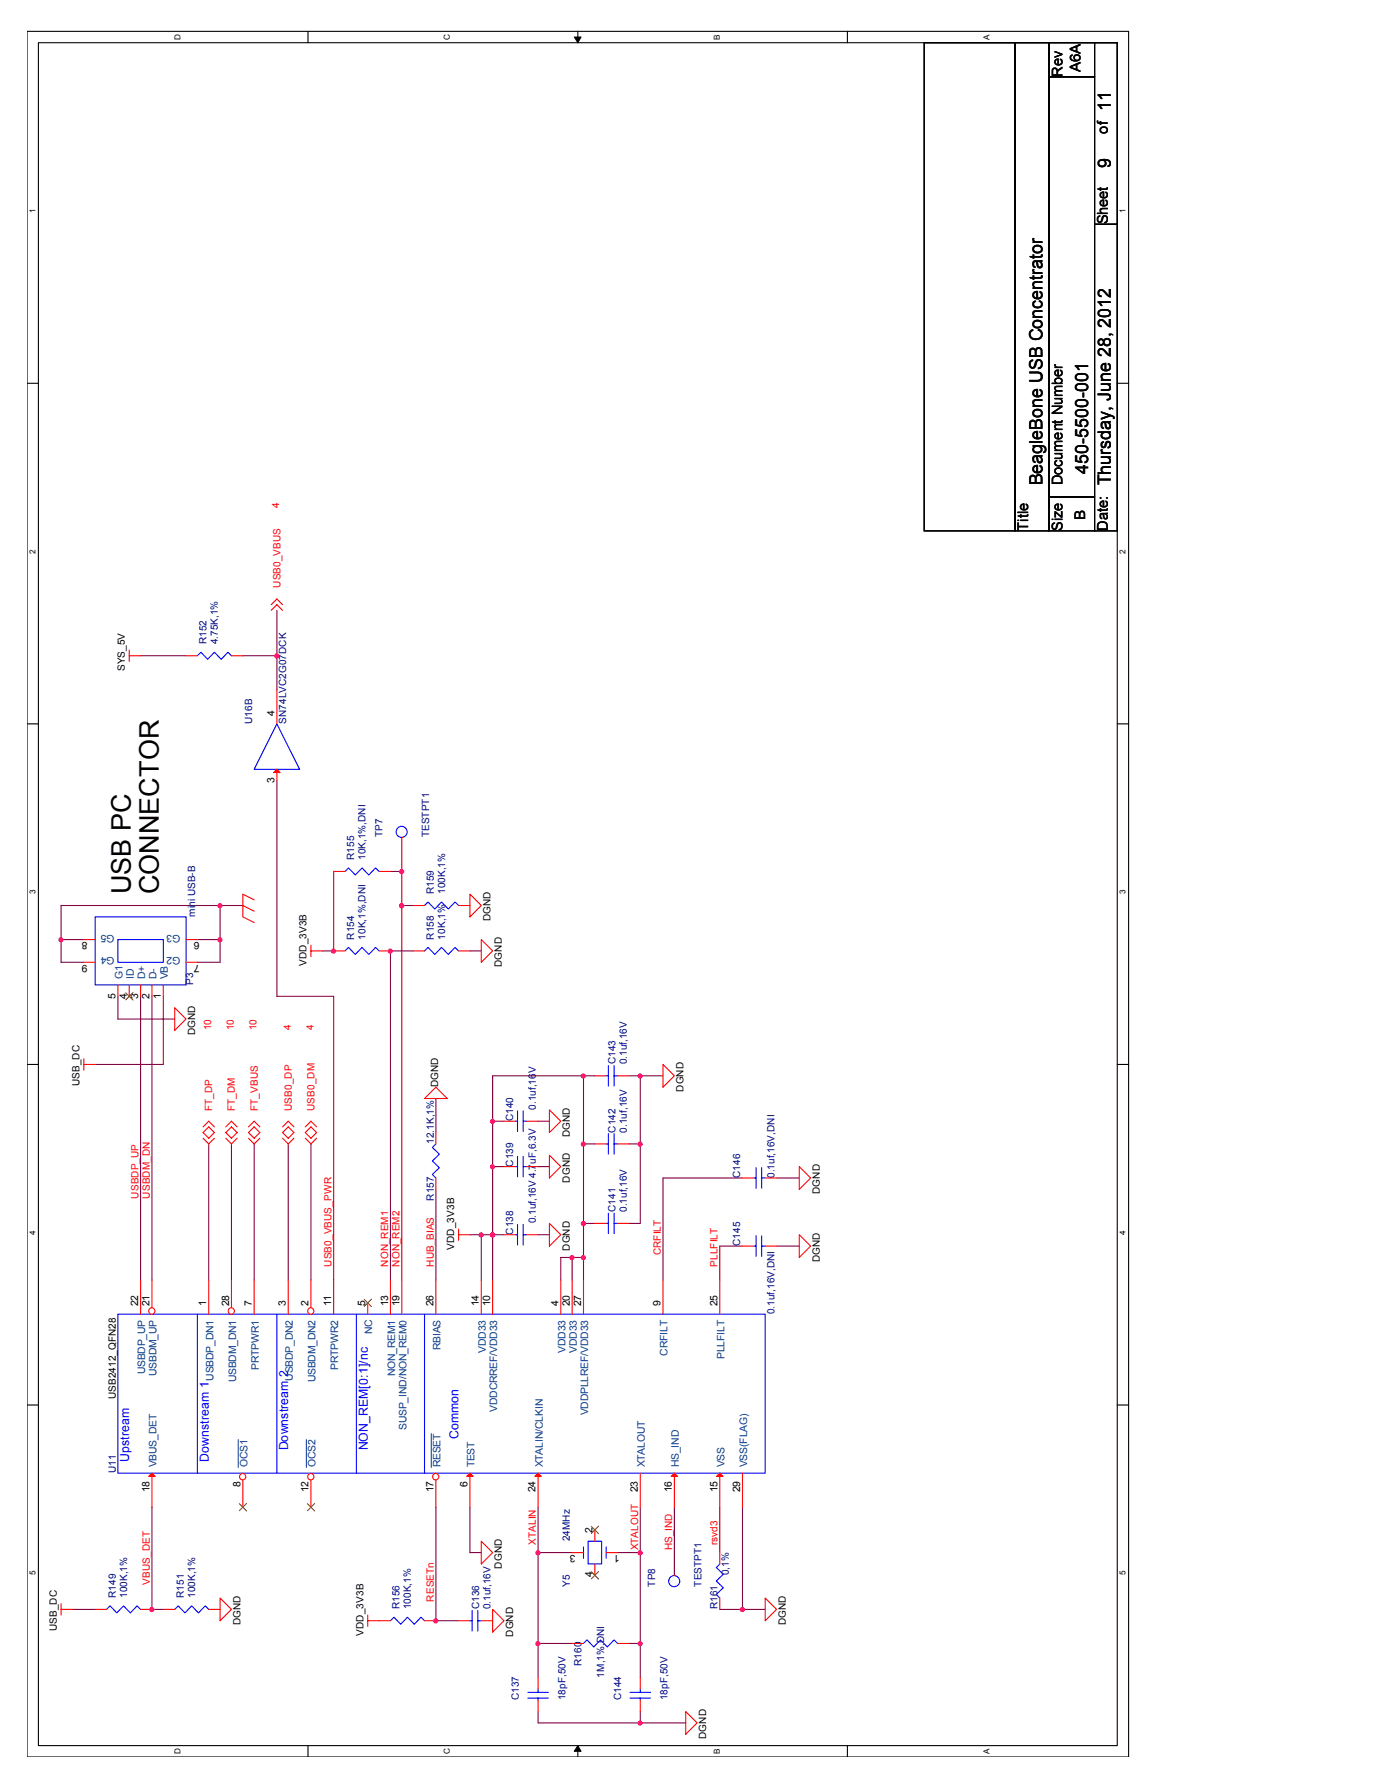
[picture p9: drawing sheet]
<svg xmlns="http://www.w3.org/2000/svg" width="216mm" height="279mm" viewBox="0 0 216 279" stroke-linecap="round" stroke-linejoin="round" font-family="sans-serif">
<path d="M4.2 4.9h172.5v270.3h-172.5zM6 6.7h168.9v266.7h-168.9z" fill="none" stroke="#000" stroke-width=".17"/>
<g fill="#fff">
<path d="M4.4 246h1.4v.7h-1.4z"/>
<path d="M175.1 246h1.4v.7h-1.4z"/>
</g>
<path d="M4.2 220h1.8M174.9 220h1.8" fill="none" stroke="#000" stroke-width=".17"/>
<g fill="#fff">
<path d="M4.4 192.7h1.4v.7h-1.4z"/>
<path d="M175.1 192.7h1.4v.7h-1.4z"/>
</g>
<path d="M4.2 166.7h1.8M174.9 166.7h1.8" fill="none" stroke="#000" stroke-width=".17"/>
<g fill="#fff">
<path d="M4.4 139.4h1.4v.6h-1.4z"/>
<path d="M175.1 139.4h1.4v.6h-1.4z"/>
</g>
<path d="M4.2 113.4h1.8M174.9 113.4h1.8" fill="none" stroke="#000" stroke-width=".17"/>
<g fill="#fff">
<path d="M4.4 86h1.4v.7h-1.4z"/>
<path d="M175.1 86h1.4v.7h-1.4z"/>
</g>
<path d="M4.2 60h1.8M174.9 60h1.8" fill="none" stroke="#000" stroke-width=".17"/>
<g fill="#fff">
<path d="M4.4 32.7h1.4v.7h-1.4z"/>
<path d="M175.1 32.7h1.4v.7h-1.4z"/>
<path d="M27.1 273.8h1.4v.9h-1.4z"/>
<path d="M27.1 5.3h1.4v.9h-1.4z"/>
<path d="M69.3 273.8h1.4v.9h-1.4z"/>
<path d="M69.3 5.3h1.4v.9h-1.4z"/>
</g>
<path d="M48.2 4.9v1.8M48.2 273.4v1.8" fill="none" stroke="#000" stroke-width=".17"/>
<g fill="#fff">
<path d="M111.5 273.9h1.4v.8h-1.4z"/>
<path d="M111.5 5.4h1.4v.8h-1.4z"/>
</g>
<path d="M90.5 4.9v1.8M90.5 273.4v1.8" fill="none" stroke="#000" stroke-width=".17"/>
<path d="M89.9 5.8h1.1l-.5 .9zM90.5 273.4l.5 .9h-1.1z" fill="#000" stroke="#000" stroke-width=".16"/>
<g fill="#fff">
<path d="M153.8 273.9h1.4v.8h-1.4z"/>
<path d="M153.8 5.4h1.4v.8h-1.4z"/>
</g>
<path d="M132.7 4.9v1.8M144.7 6.7h14.2v76.4h-14.2zM158.9 6.7h5.4v76.4h-5.4zM164.3 12h7.1v65.8h-7.1zM164.3 6.7h7.1v5.3h-7.1zM171.4 6.7h3.5v28.4h-3.5zM171.4 35.1h3.5v48h-3.5zM164.3 77.8h7.1v5.3h-7.1zM132.7 273.4v1.8" fill="none" stroke="#000" stroke-width=".17"/>
<g fill="none" stroke="#800040" stroke-width=".17">
<path d="M43.3 95.6v12.4M22 102.7h7.1M38 102.7h5.3M43.3 122.3v33.7h8.9v44.5M52.2 136.5v12.4h-1.7M61.1 136.5h1.8M62.9 131.1v69.4M9.6 147.2h3.5M18.5 156v3.6h8.8M22 156v44.5M23.8 156v44.5M25.6 156v10.7h-10.7"/>
<path d="M30.9 147.2h3.6M34.5 141.8v8.9h-3.6M38 141.8h-28.4v8.9h3.5M62.9 141.8h1.8M64.7 148.9h-3.6v51.6M73.6 148.9h1.8M32.7 179.2v21.3M36.2 179.2v21.3M39.8 179.2v21.3M45.1 179.2v21.3M48.7 179.2v21.3M68.2 172v5.4"/>
<path d="M77.1 175.6h1.8M84.2 175.6h1.8M91.4 168.5v23.1M91.4 179.2h1.7M93.1 168.5h-16v32M98.5 168.5h5.3M98.5 179.2h1.7M100.2 168.5v23.1h-1.7M68.2 186.3v14.2M73.6 193.4h5.3M75.4 193.4v7.1M77.1 182.7h1.8"/>
<path d="M84.2 193.4h1.8M84.2 182.7h1.8M89.6 196.9v3.6M91.4 196.9h-3.6v3.6M91.4 196.9v3.6M93.1 191.6h-1.7v5.3M116.2 184.5h-12.4v16M116.2 195.2h-3.5v5.3M121.6 195.2h3.5M121.6 184.5h3.5M23.8 236.1v16h1.8M68.2 236.1v17.7h3.6"/>
<path d="M73.6 236.1v7.1h1.8M84.2 236.1v7.1M100.2 236.1v26.6M105.6 236.1v10.6M112.7 236.1v7.1M116.2 236.1v16M11.3 252.1h3.6M84.2 257.4v5.3M84.2 257.4h5.4M89.6 243.2h-5.4v14.2M96.7 243.2h3.5M98.5 257.4h1.7"/>
<path d="M112.7 252.1h7.1M84.2 268.1v1.7h23.2M100.2 268.1v1.7"/>
</g>
<g fill="#f0f" stroke="#f0f" stroke-width=".17">
<circle cx="23.8" cy="252.1" r=".32"/>
<circle cx="89.6" cy="197" r=".32"/>
<circle cx="91.3" cy="168.5" r=".32"/>
<circle cx="77.1" cy="182.7" r=".32"/>
<circle cx="61.1" cy="149" r=".32"/>
<circle cx="116.2" cy="252.1" r=".32"/>
<circle cx="62.9" cy="141.8" r=".32"/>
<circle cx="62.9" cy="136.5" r=".32"/>
<circle cx="52.2" cy="149" r=".32"/>
<circle cx="34.4" cy="147.2" r=".32"/>
<circle cx="9.5" cy="147.2" r=".32"/>
<circle cx="34.4" cy="141.8" r=".32"/>
<circle cx="77.1" cy="193.4" r=".32"/>
<circle cx="75.3" cy="193.4" r=".32"/>
<circle cx="91.3" cy="197" r=".32"/>
<circle cx="91.3" cy="179.2" r=".32"/>
<circle cx="100.2" cy="168.5" r=".32"/>
<circle cx="100.2" cy="179.2" r=".32"/>
<circle cx="91.3" cy="191.6" r=".32"/>
<circle cx="68.2" cy="253.9" r=".32"/>
<circle cx="100.2" cy="243.2" r=".32"/>
<circle cx="100.2" cy="257.4" r=".32"/>
<circle cx="100.2" cy="269.9" r=".32"/>
<circle cx="84.2" cy="243.2" r=".32"/>
<circle cx="84.2" cy="257.4" r=".32"/>
<circle cx="77.1" cy="175.6" r=".32"/>
<circle cx="43.3" cy="102.7" r=".32"/>
</g>
<g fill="none" stroke="#f00" stroke-width=".17">
<path d="M42.5 94.7l.8-.9 .9 .9M42.5 95.6l.8-.9 .9 .9M20.2 102.7h1.8M20.2 101.8v1.8M29.1 102.7h1.8M36.2 102.7h1.8M62.9 131.1h.1M27.3 157.8l1.8 1.8-1.8 1.8zM38 141.8l1.8 .9M39.8 140.9l-1.8-.9v3.6l1.8 .9M48.7 148.9h1.8M48.7 148v1.8"/>
<path d="M73.6 140l1.8 1.8-1.8 1.8zM75.4 147.2l1.7 1.7-1.7 1.8zM13.1 166.7h1.8M13.1 165.8v1.8M31.8 178.3l.9 .9 .9-.9M31.8 177.4l.9-.9 .9 .9-.9 .9zM31.8 176.5l.9-.9 .9 .9M35.3 178.3l.9 .9 .9-.9M35.3 177.4l.9-.9 .9 .9-.9 .9zM35.3 176.5l.9-.9 .9 .9M38.9 178.3l.9 .9 .9-.9M38.9 177.4l.9-.9 .9 .9-.9 .9z"/>
<path d="M38.9 176.5l.9-.9 .9 .9M44.2 178.3l.9 .9 .9-.9M44.2 177.4l.9-.9 .9 .9-.9 .9zM44.2 176.5l.9-.9 .9 .9M47.8 178.3l.9 .9 .9-.9M47.8 177.4l.9-.9 .9 .9-.9 .9zM47.8 176.5l.9-.9 .9 .9M68.2 170.3l1.8 1.7h-3.5zM86 173.8l1.8 1.8-1.8 1.8zM93.1 168.5h1.8M96.7 168.5h1.8M103.8 166.7l1.8 1.8-1.8 1.8z"/>
<path d="M71.8 193.4h1.8M71.8 192.5v1.8M86 180.9l1.8 1.8-1.8 1.8zM86 191.6l1.8 1.8-1.8 1.8zM116.2 184.5h1.8M119.8 184.5h1.8M125.1 193.4l1.8 1.8-1.8 1.7zM125.1 182.7l1.8 1.8-1.8 1.8zM22 200.5v5.3M9.6 252.1h1.7M9.6 251.2v1.7M34.5 250.3l1.7 1.8-1.7 1.7z"/>
<path d="M57.6 253.8h1.8M57.6 252.9v1.8M75.4 241.4l1.7 1.8-1.7 1.7zM77.1 252.1l1.8 1.7-1.8 1.8zM105.6 246.7h.1M119.8 250.3l1.8 1.8-1.8 1.7zM107.4 268.1l1.7 1.7-1.7 1.8z"/>
</g>
<g fill="none" stroke="#00f" stroke-width=".17">
<path d="M30.9 102.7l.6-.5 1 1.1 1.1-1.1 1 1.1 1.1-1.1 .5 .5M94.9 168.5h.3M95.2 166.9v3.2M96.1 168.5h.6M96.1 166.9v3.2M118 184.5h.4M118.4 182.9v3.2M119.3 184.5h.5M119.3 182.9v3.2M18.5 205.8h101.3v24.9h-101.3zM30.9 205.8v24.9M43.3 205.8v24.9"/>
<path d="M55.8 205.8v24.9M66.5 205.8v24.9"/>
<circle cx="62.9" cy="130.3" r=".87"/>
<circle cx="105.5" cy="247.6" r=".87"/>
</g>
<circle cx="23.8" cy="205.3" r=".5" fill="#fff" stroke="#f00" stroke-width=".17"/>
<path d="M23.8 200.5v4.3M32.7 200.5v5.3M45.1 200.5v5.3" fill="none" stroke="#f00" stroke-width=".17"/>
<circle cx="36.2" cy="205.3" r=".5" fill="#fff" stroke="#f00" stroke-width=".17"/>
<path d="M36.2 200.5v4.3" fill="none" stroke="#f00" stroke-width=".17"/>
<circle cx="48.7" cy="205.3" r=".5" fill="#fff" stroke="#f00" stroke-width=".17"/>
<path d="M39.8 200.5v5.3M48.7 200.5v4.3M52.2 200.5v5.3M23.8 230.7v5.4" fill="none" stroke="#f00" stroke-width=".17"/>
<path d="M23.3 231.2l.5-.5 .5 .5z" fill="#f00" stroke="#f00" stroke-width=".17"/>
<circle cx="38" cy="231.3" r=".5" fill="#fff" stroke="#f00" stroke-width=".17"/>
<path d="M38 231.8v4.3" fill="none" stroke="#f00" stroke-width=".17"/>
<path d="M37.5 235.5l1.1 1.1M38.6 235.5l-1.1 1.1" fill="none" stroke="#804000" stroke-width=".16"/>
<path d="M37.3 225.5v4.3" fill="none" stroke="#004080" stroke-width=".16"/>
<circle cx="48.7" cy="231.3" r=".5" fill="#fff" stroke="#f00" stroke-width=".17"/>
<path d="M57.6 204v1.8M61.1 200.5v5.3M62.9 200.5v5.3M68.2 200.5v5.3M48.7 231.8v4.3M84.2 230.7v5.4M100.2 230.7v5.4" fill="none" stroke="#f00" stroke-width=".17"/>
<path d="M57 203.5l1.2 1.1M58.2 203.5l-1.2 1.1M48.1 235.5l1.2 1.1M49.3 235.5l-1.2 1.1" fill="none" stroke="#804000" stroke-width=".16"/>
<path d="M48 225.5v4.3" fill="none" stroke="#004080" stroke-width=".16"/>
<path d="M83.7 231.2l.5-.5 .6 .5z" fill="#f00" stroke="#f00" stroke-width=".17"/>
<circle cx="68.2" cy="231.3" r=".5" fill="#fff" stroke="#f00" stroke-width=".17"/>
<g fill="none" stroke="#f00" stroke-width=".17">
<path d="M43.3 108v5.4M43.3 120.5v1.8M52.2 136.5h1.8M59.4 136.5h1.7M13.1 150.7h1.8M13.1 147.2h1.8M18.5 154.3v1.7M20.2 154.3v1.7M22 154.3v1.7M23.8 154.3v1.7M25.6 154.3v1.7M29.1 150.7h1.8"/>
<path d="M29.1 147.2h1.8M52.2 148.9h1.8M59.4 148.9h1.7M64.7 141.8h1.8M64.7 148.9h1.8M71.8 141.8h1.8M71.8 148.9h1.8M68.2 177.4v1.8M78.9 175.6h1.8M82.5 175.6h1.7M93.1 179.2h1.8M96.7 179.2h1.8"/>
<path d="M68.2 184.5v1.8M78.9 193.4h1.8M78.9 182.7h1.8M82.5 193.4h1.7M82.5 182.7h1.7M93.1 191.6h1.8M96.7 191.6h1.8M116.2 195.2h1.8M119.8 195.2h1.8M75.4 200.5v5.3M77.1 200.5v5.3M87.8 200.5v5.3"/>
<path d="M89.6 200.5v5.3M91.4 200.5v5.3M103.8 200.5v5.3M112.7 200.5v5.3M68.2 231.8v4.3M73.6 230.7v5.4M93.1 239.6v1.8M105.6 230.7v5.4M112.7 230.7v5.4M116.2 230.7v5.4M14.9 252.1h1.8M22 252.1h1.8"/>
<path d="M25.6 252.1h1.7M32.7 252.1h1.8M59.4 253.8h1.7M66.5 253.8h1.7M71.8 253.8h1.8M75.4 253.8h1.7M89.6 257.4h1.8M89.6 243.2h1.8M93.1 244.9v1.8M94.9 243.2h1.8M96.7 257.4h1.8M112.7 243.2v1.7"/>
<path d="M112.7 250.3v1.8M84.2 262.7v1.8M84.2 266.3v1.8M100.2 262.7v1.8M100.2 266.3v1.8"/>
</g>
<path d="M67.5 224.5v5.3" fill="none" stroke="#004080" stroke-width=".16"/>
<g fill="#f00" stroke="#f00" stroke-width=".17">
<path d="M112.2 231.2l.5-.5 .5 .5z"/>
<path d="M73.1 231.2l.5-.5 .5 .5z"/>
<path d="M105.1 231.2l.5-.5 .5 .5z"/>
<path d="M43.3 120.5l.6 .5h-1.1z"/>
</g>
<g fill="none" stroke="#00f" stroke-width=".17">
<path d="M43.3 113.4l3.6 7.1h-7.1zM54 136.5l.6-.6 1 1.1 1.1-1.1 1 1.1 1.1-1.1 .6 .6M14.9 143.6h14.2v10.7h-14.2zM18.5 147.2h7.1v3.5h-7.1zM54 148.9l.6-.5 1 1.1 1.1-1.1 1 1.1 1.1-1.1 .6 .5M66.5 141.8l.5-.5 1.1 1.1 1-1.1 1.1 1.1 1-1.1 .6 .5M66.5 148.9l.5-.5 1.1 1.1 1-1.1 1.1 1.1 1-1.1 .6 .5M68.2 179.2l-.5 .5 1.1 1.1-1.1 1 1.1 1.1-1.1 1 .5 .6M80.7 175.6h.3M81 174v3.2M81.9 174v3.2M81.9 175.6h.6"/>
<path d="M94.9 179.2h.3M95.2 177.5v3.3M96.1 179.2h.6M96.1 177.5v3.3M80.7 193.4h.3M80.7 182.7h.3M81 181.1v3.2M81 191.8v3.2M81.9 193.4h.6M81.9 181.1v3.2M81.9 191.8v3.2M81.9 182.7h.6"/>
<path d="M94.9 191.6h.3M95.2 190v3.2M96.1 190v3.2M96.1 191.6h.6M118 195.2h.4M118.4 193.5v3.3M119.3 195.2h.5M119.3 193.5v3.3M16.7 252.1l.5-.6 1.1 1.1 1-1.1 1.1 1.1 1.1-1.1 .5 .6M27.3 252.1l.6-.6 1.1 1.1 1-1.1 1.1 1.1 1-1.1 .6 .6M61.1 253.8l.6-.5 1 1.1 1.1-1.1 1.1 1.1 1-1.1 .6 .5M73.6 253.8h.3"/>
<path d="M73.9 252.2v3.2M74.8 253.8h.6M74.8 252.2v3.2M91.4 257.4l.5-.6 1.1 1.1 1-1.1 1.1 1.1 1-1.1 .6 .6M91.4 242.3v1.8M92.1 241.4h2.1v3.5h-2.1zM94.9 242.3v1.8M112.7 244.9l-.6 .6 1.1 1-1.1 1.1 1.1 1.1-1.1 1 .6 .6M82.6 265h3.3M82.6 265.9h3.3M84.2 264.5v.5M84.2 265.9v.4"/>
<path d="M98.6 265h3.3M98.6 265.9h3.3M100.2 264.5v.5M100.2 265.9v.4"/>
</g>
<path d="M19.7 155.5l1.1 1.1M20.8 155.4l-1.1 1.2M92.6 239.1l1.1 1.1M93.7 239l-1.1 1.2M92.6 246.2l1.1 1.1M93.7 246.1l-1.1 1.2" fill="none" stroke="#804000" stroke-width=".16"/>
<g fill="#f0f" stroke="#f0f" stroke-width=".17">
<circle cx="23.8" cy="252.1" r=".32"/>
<circle cx="89.6" cy="197" r=".32"/>
<circle cx="91.3" cy="168.5" r=".32"/>
<circle cx="77.1" cy="182.7" r=".32"/>
<circle cx="61.1" cy="149" r=".32"/>
<circle cx="116.2" cy="252.1" r=".32"/>
<circle cx="62.9" cy="141.8" r=".32"/>
<circle cx="62.9" cy="136.5" r=".32"/>
<circle cx="52.2" cy="149" r=".32"/>
<circle cx="34.4" cy="147.2" r=".32"/>
<circle cx="9.5" cy="147.2" r=".32"/>
<circle cx="34.4" cy="141.8" r=".32"/>
<circle cx="77.1" cy="193.4" r=".32"/>
<circle cx="75.3" cy="193.4" r=".32"/>
<circle cx="91.3" cy="197" r=".32"/>
<circle cx="91.3" cy="179.2" r=".32"/>
<circle cx="100.2" cy="168.5" r=".32"/>
<circle cx="100.2" cy="179.2" r=".32"/>
<circle cx="91.3" cy="191.6" r=".32"/>
<circle cx="68.2" cy="253.9" r=".32"/>
<circle cx="100.2" cy="243.2" r=".32"/>
<circle cx="100.2" cy="257.4" r=".32"/>
<circle cx="100.2" cy="269.9" r=".32"/>
<circle cx="84.2" cy="243.2" r=".32"/>
<circle cx="84.2" cy="257.4" r=".32"/>
<circle cx="77.1" cy="175.6" r=".32"/>
<circle cx="43.3" cy="102.7" r=".32"/>
</g>
<g font-size="4.2">
<text x="20.5" y="140" transform="rotate(-90 20.5 140)">USB PC</text>
<text x="24.8" y="140" transform="rotate(-90 24.8 140)">CONNECTOR</text>
</g>
<g font-size="2.8">
<text x="173.9" y="17.4" transform="rotate(-90 173.9 17.4)">11</text>
<text x="173.9" y="26.2" transform="rotate(-90 173.9 26.2)">9</text>
<text x="163.2" y="76" transform="rotate(-90 163.2 76)">BeagleBone USB Concentrator</text>
<text x="170.3" y="74.3" transform="rotate(-90 170.3 74.3)">450-5500-001</text>
<text x="173.9" y="76" transform="rotate(-90 173.9 76)">Thursday, June 28, 2012</text>
</g>
<g font-size="2.3">
<text x="169.2" y="11.3" transform="rotate(-90 169.2 11.3)">A6A</text>
<text x="166.3" y="12" transform="rotate(-90 166.3 12)">Rev</text>
<text x="173.4" y="20.9" transform="rotate(-90 173.4 20.9)">of</text>
<text x="173.4" y="35.1" transform="rotate(-90 173.4 35.1)">Sheet</text>
<text x="166.3" y="76" transform="rotate(-90 166.3 76)">Document Number</text>
<text x="161" y="83.1" transform="rotate(-90 161 83.1)">Title</text>
<text x="166.3" y="83.1" transform="rotate(-90 166.3 83.1)">Size</text>
<text x="169.9" y="81.4" transform="rotate(-90 169.9 81.4)">B</text>
<text x="173.4" y="83.1" transform="rotate(-90 173.4 83.1)">Date:</text>
</g>
<g font-size="1.9" fill="#00f">
<text x="45.1" y="227.2" transform="rotate(-90 45.1 227.2)">Downstream 2</text>
<text x="57.6" y="227.2" transform="rotate(-90 57.6 227.2)">NON_REM[0:1]/nc</text>
<text x="71.8" y="225.4" transform="rotate(-90 71.8 225.4)">Common</text>
<text x="20.2" y="228.9" transform="rotate(-90 20.2 228.9)">Upstream</text>
<text x="32.7" y="228.9" transform="rotate(-90 32.7 228.9)">Downstream 1</text>
</g>
<g font-size="1.6" fill="#f00">
<text x="43.7" y="79.6" transform="rotate(-90 43.7 79.6)">4</text>
<text x="43.9" y="92" transform="rotate(-90 43.9 92)">USB0_VBUS</text>
<text x="33.1" y="161.4" transform="rotate(-90 33.1 161.4)">10</text>
<text x="36.6" y="161.4" transform="rotate(-90 36.6 161.4)">10</text>
<text x="40.2" y="161.4" transform="rotate(-90 40.2 161.4)">10</text>
<text x="45.5" y="161.4" transform="rotate(-90 45.5 161.4)">4</text>
<text x="49.1" y="161.4" transform="rotate(-90 49.1 161.4)">4</text>
<text x="33.2" y="174" transform="rotate(-90 33.2 174)">FT_DP</text>
<text x="36.8" y="174" transform="rotate(-90 36.8 174)">FT_DM</text>
<text x="40.3" y="174" transform="rotate(-90 40.3 174)">FT_VBUS</text>
<text x="45.7" y="174" transform="rotate(-90 45.7 174)">USB0_DP</text>
<text x="49.2" y="174" transform="rotate(-90 49.2 174)">USB0_DM</text>
<text x="21.7" y="187.7" transform="rotate(-90 21.7 187.7)">USBDP_UP</text>
<text x="23.5" y="187.7" transform="rotate(-90 23.5 187.7)">USBDM_DN</text>
<text x="103.5" y="196.6" transform="rotate(-90 103.5 196.6)">CRFILT</text>
<text x="51.9" y="198.4" transform="rotate(-90 51.9 198.4)">USB0_VBUS_PWR</text>
<text x="60.8" y="198.4" transform="rotate(-90 60.8 198.4)">NON_REM1</text>
<text x="62.6" y="198.4" transform="rotate(-90 62.6 198.4)">NON_REM2</text>
<text x="67.9" y="198.4" transform="rotate(-90 67.9 198.4)">HUB_BIAS</text>
<text x="112.4" y="198.4" transform="rotate(-90 112.4 198.4)">PLLFILT</text>
<text x="83.9" y="241.9" transform="rotate(-90 83.9 241.9)">XTALIN</text>
<text x="99.9" y="242.8" transform="rotate(-90 99.9 242.8)">XTALOUT</text>
<text x="105.2" y="242.8" transform="rotate(-90 105.2 242.8)">HS_IND</text>
<text x="112.4" y="241.9" transform="rotate(-90 112.4 241.9)">rsvd3</text>
<text x="23.5" y="248.2" transform="rotate(-90 23.5 248.2)">VBUS_DET</text>
<text x="67.9" y="250.8" transform="rotate(-90 67.9 250.8)">RESETn</text>
</g>
<g font-size="1.6" fill="#000080">
<text x="32.3" y="100.9" transform="rotate(-90 32.3 100.9)">R152</text>
<text x="34.1" y="100.9" transform="rotate(-90 34.1 100.9)">4.75K,1%</text>
<text x="39.5" y="113.4" transform="rotate(-90 39.5 113.4)">U16B</text>
<text x="44.8" y="113.4" transform="rotate(-90 44.8 113.4)">SN74LVC2G07DCK</text>
<text x="59.9" y="131.1" transform="rotate(-90 59.9 131.1)">TP7</text>
<text x="67.2" y="131.1" transform="rotate(-90 67.2 131.1)">TESTPT1</text>
<text x="55.5" y="134.7" transform="rotate(-90 55.5 134.7)">R155</text>
<text x="57.2" y="134.7" transform="rotate(-90 57.2 134.7)">10K,1%,DNI</text>
<text x="30.6" y="143.6" transform="rotate(-90 30.6 143.6)">mini USB-B</text>
<text x="67.9" y="140" transform="rotate(-90 67.9 140)">R159</text>
<text x="69.7" y="140" transform="rotate(-90 69.7 140)">100K,1%</text>
<text x="55.5" y="147.2" transform="rotate(-90 55.5 147.2)">R154</text>
<text x="57.2" y="147.2" transform="rotate(-90 57.2 147.2)">10K,1%,DNI</text>
<text x="67.9" y="147.2" transform="rotate(-90 67.9 147.2)">R158</text>
<text x="69.7" y="147.2" transform="rotate(-90 69.7 147.2)">10K,1%</text>
<text x="30.2" y="154.3" transform="rotate(-90 30.2 154.3)">P3</text>
<text x="96.4" y="166.7" transform="rotate(-90 96.4 166.7)">C143</text>
<text x="98.1" y="166.7" transform="rotate(-90 98.1 166.7)">0.1uf,16V</text>
<text x="83.9" y="173.8" transform="rotate(-90 83.9 173.8)">0.1uf,16V</text>
<text x="67.9" y="179.2" transform="rotate(-90 67.9 179.2)">12.1K,1%</text>
<text x="80.3" y="175.6" transform="rotate(-90 80.3 175.6)">C140</text>
<text x="96.4" y="177.4" transform="rotate(-90 96.4 177.4)">C142</text>
<text x="98.1" y="177.4" transform="rotate(-90 98.1 177.4)">0.1uf,16V</text>
<text x="80.3" y="182.7" transform="rotate(-90 80.3 182.7)">C139</text>
<text x="115.9" y="184.5" transform="rotate(-90 115.9 184.5)">C146</text>
<text x="121.2" y="184.5" transform="rotate(-90 121.2 184.5)">0.1uf,16V,DNI</text>
<text x="67.9" y="188" transform="rotate(-90 67.9 188)">R157</text>
<text x="83.9" y="191.6" transform="rotate(-90 83.9 191.6)">0.1uf,16V 4.7uF,6.3V</text>
<text x="96.4" y="189.8" transform="rotate(-90 96.4 189.8)">C141</text>
<text x="98.1" y="189.8" transform="rotate(-90 98.1 189.8)">0.1uf,16V</text>
<text x="80.3" y="193.4" transform="rotate(-90 80.3 193.4)">C138</text>
<text x="115.9" y="195.2" transform="rotate(-90 115.9 195.2)">C145</text>
<text x="121.2" y="205.8" transform="rotate(-90 121.2 205.8)">0.1uf,16V,DNI</text>
<text x="18.1" y="230.7" transform="rotate(-90 18.1 230.7)">U11</text>
<text x="89.2" y="241.4" transform="rotate(-90 89.2 241.4)">24MHz</text>
<text x="18.1" y="250.3" transform="rotate(-90 18.1 250.3)">R149</text>
<text x="19.9" y="250.3" transform="rotate(-90 19.9 250.3)">100K,1%</text>
<text x="28.8" y="250.3" transform="rotate(-90 28.8 250.3)">R151</text>
<text x="30.6" y="250.3" transform="rotate(-90 30.6 250.3)">100K,1%</text>
<text x="89.2" y="248.5" transform="rotate(-90 89.2 248.5)">Y5</text>
<text x="102.6" y="248.5" transform="rotate(-90 102.6 248.5)">TP8</text>
<text x="109.9" y="248.5" transform="rotate(-90 109.9 248.5)">TESTPT1</text>
<text x="114.1" y="246.7" transform="rotate(-90 114.1 246.7)">0,1%</text>
<text x="62.6" y="252.1" transform="rotate(-90 62.6 252.1)">R156</text>
<text x="64.3" y="252.1" transform="rotate(-90 64.3 252.1)">100K,1%</text>
<text x="75" y="252.1" transform="rotate(-90 75 252.1)">C136</text>
<text x="76.8" y="252.1" transform="rotate(-90 76.8 252.1)">0.1uf,16V</text>
<text x="112.4" y="252.1" transform="rotate(-90 112.4 252.1)">R161</text>
<text x="91" y="260.9" transform="rotate(-90 91 260.9)">R160</text>
<text x="94.6" y="262.7" transform="rotate(-90 94.6 262.7)">1M,1%,DNI</text>
<text x="81.2" y="266.3" transform="rotate(-90 81.2 266.3)">C137</text>
<text x="88.5" y="266.3" transform="rotate(-90 88.5 266.3)">18pF,50V</text>
<text x="97.2" y="266.3" transform="rotate(-90 97.2 266.3)">C144</text>
<text x="104.5" y="266.3" transform="rotate(-90 104.5 266.3)">18pF,50V</text>
</g>
<g font-size="1.6">
<text x="19.6" y="105" transform="rotate(-90 19.6 105)">SYS_5V</text>
<text x="43" y="112.1" transform="rotate(-90 43 112.1)">4</text>
<text x="43" y="122.6" transform="rotate(-90 43 122.6)">3</text>
<text x="13.7" y="147.5" transform="rotate(-180 13.7 147.5)">8</text>
<text x="31.2" y="147.5" transform="rotate(-180 31.2 147.5)">6</text>
<text x="76.8" y="144.3" transform="rotate(-90 76.8 144.3)">DGND</text>
<text x="13.7" y="151.1" transform="rotate(-180 13.7 151.1)">9</text>
<text x="31.2" y="151.1" transform="rotate(-180 31.2 151.1)">7</text>
<text x="48" y="151.3" transform="rotate(-90 48 151.3)">VDD_3V3B</text>
<text x="78.6" y="151.4" transform="rotate(-90 78.6 151.4)">DGND</text>
<text x="18.1" y="156.4" transform="rotate(-90 18.1 156.4)">5</text>
<text x="19.9" y="156.4" transform="rotate(-90 19.9 156.4)">4</text>
<text x="21.6" y="156.4" transform="rotate(-90 21.6 156.4)">3</text>
<text x="23.4" y="156.4" transform="rotate(-90 23.4 156.4)">2</text>
<text x="25.2" y="156.4" transform="rotate(-90 25.2 156.4)">1</text>
<text x="30.6" y="162.1" transform="rotate(-90 30.6 162.1)">DGND</text>
<text x="12.4" y="170.1" transform="rotate(-90 12.4 170.1)">USB_DC</text>
<text x="68.6" y="170.3" transform="rotate(-90 68.6 170.3)">DGND</text>
<text x="107" y="171" transform="rotate(-90 107 171)">DGND</text>
<text x="89.2" y="178.1" transform="rotate(-90 89.2 178.1)">DGND</text>
<text x="89.2" y="185.2" transform="rotate(-90 89.2 185.2)">DGND</text>
<text x="128.4" y="187" transform="rotate(-90 128.4 187)">DGND</text>
<text x="71.1" y="195.7" transform="rotate(-90 71.1 195.7)">VDD_3V3B</text>
<text x="89.2" y="195.9" transform="rotate(-90 89.2 195.9)">DGND</text>
<text x="128.4" y="197.7" transform="rotate(-90 128.4 197.7)">DGND</text>
<text x="21.6" y="204.6" transform="rotate(-90 21.6 204.6)">22</text>
<text x="23.4" y="204.6" transform="rotate(-90 23.4 204.6)">21</text>
<text x="32.3" y="204.6" transform="rotate(-90 32.3 204.6)">1</text>
<text x="35.9" y="204.6" transform="rotate(-90 35.9 204.6)">28</text>
<text x="39.4" y="204.6" transform="rotate(-90 39.4 204.6)">7</text>
<text x="44.7" y="204.6" transform="rotate(-90 44.7 204.6)">3</text>
<text x="48.3" y="204.6" transform="rotate(-90 48.3 204.6)">2</text>
<text x="51.9" y="204.6" transform="rotate(-90 51.9 204.6)">11</text>
<text x="57.2" y="204.6" transform="rotate(-90 57.2 204.6)">5</text>
<text x="60.7" y="204.6" transform="rotate(-90 60.7 204.6)">13</text>
<text x="62.5" y="204.6" transform="rotate(-90 62.5 204.6)">19</text>
<text x="67.9" y="204.6" transform="rotate(-90 67.9 204.6)">26</text>
<text x="75" y="204.6" transform="rotate(-90 75 204.6)">14</text>
<text x="76.7" y="204.6" transform="rotate(-90 76.7 204.6)">10</text>
<text x="87.4" y="204.6" transform="rotate(-90 87.4 204.6)">4</text>
<text x="89.2" y="204.6" transform="rotate(-90 89.2 204.6)">20</text>
<text x="91" y="204.6" transform="rotate(-90 91 204.6)">27</text>
<text x="103.4" y="204.6" transform="rotate(-90 103.4 204.6)">9</text>
<text x="112.3" y="204.6" transform="rotate(-90 112.3 204.6)">25</text>
<text x="18.1" y="219.2" transform="rotate(-90 18.1 219.2)">USB2412_QFN28</text>
<text x="23.4" y="233.7" transform="rotate(-90 23.4 233.7)">18</text>
<text x="37.6" y="232.8" transform="rotate(-90 37.6 232.8)">8</text>
<text x="48.3" y="233.7" transform="rotate(-90 48.3 233.7)">12</text>
<text x="67.9" y="233.7" transform="rotate(-90 67.9 233.7)">17</text>
<text x="73.2" y="232.8" transform="rotate(-90 73.2 232.8)">6</text>
<text x="83.9" y="233.7" transform="rotate(-90 83.9 233.7)">24</text>
<text x="99.9" y="233.7" transform="rotate(-90 99.9 233.7)">23</text>
<text x="105.2" y="233.7" transform="rotate(-90 105.2 233.7)">16</text>
<text x="112.3" y="233.7" transform="rotate(-90 112.3 233.7)">15</text>
<text x="115.9" y="233.7" transform="rotate(-90 115.9 233.7)">29</text>
<text x="78.6" y="245.7" transform="rotate(-90 78.6 245.7)">DGND</text>
<text x="90.1" y="243.5" transform="rotate(-180 90.1 243.5)">3</text>
<text x="92.8" y="240.2" transform="rotate(-90 92.8 240.2)">2</text>
<text x="97" y="243.5" transform="rotate(-180 97 243.5)">1</text>
<text x="92.8" y="247.1" transform="rotate(-90 92.8 247.1)">4</text>
<text x="8.9" y="255.4" transform="rotate(-90 8.9 255.4)">USB_DC</text>
<text x="37.7" y="254.6" transform="rotate(-90 37.7 254.6)">DGND</text>
<text x="56.9" y="256.2" transform="rotate(-90 56.9 256.2)">VDD_3V3B</text>
<text x="80.3" y="256.3" transform="rotate(-90 80.3 256.3)">DGND</text>
<text x="123" y="254.6" transform="rotate(-90 123 254.6)">DGND</text>
<text x="110.6" y="272.3" transform="rotate(-90 110.6 272.3)">DGND</text>
</g>
<g font-size="1.6" fill="#004080">
<text x="17.9" y="146.4" transform="rotate(-180 17.9 146.4)">G5</text>
<text x="17.9" y="149.9" transform="rotate(-180 17.9 149.9)">G4</text>
<text x="28.2" y="149.9" transform="rotate(-180 28.2 149.9)">G2</text>
<text x="28.2" y="146.4" transform="rotate(-180 28.2 146.4)">G3</text>
<text x="19.2" y="153.4" transform="rotate(-90 19.2 153.4)">G1</text>
<text x="21" y="153.4" transform="rotate(-90 21 153.4)">ID</text>
<text x="22.7" y="153.4" transform="rotate(-90 22.7 153.4)">D+</text>
<text x="24.5" y="153.4" transform="rotate(-90 24.5 153.4)">D-</text>
<text x="26.3" y="153.4" transform="rotate(-90 26.3 153.4)">VB</text>
<text x="58.3" y="209" transform="rotate(-90 58.3 209)">NC</text>
<text x="22.7" y="215.3" transform="rotate(-90 22.7 215.3)">USBDP_UP</text>
<text x="24.5" y="215.5" transform="rotate(-90 24.5 215.5)">USBDM_UP</text>
<text x="40.5" y="214.6" transform="rotate(-90 40.5 214.6)">PRTPWR1</text>
<text x="53" y="214.6" transform="rotate(-90 53 214.6)">PRTPWR2</text>
<text x="61.8" y="215.6" transform="rotate(-90 61.8 215.6)">NON_REM1</text>
<text x="69" y="211.5" transform="rotate(-90 69 211.5)">RBIAS</text>
<text x="76.1" y="211.8" transform="rotate(-90 76.1 211.8)">VDD33</text>
<text x="88.5" y="211.8" transform="rotate(-90 88.5 211.8)">VDD33</text>
<text x="90.3" y="211.8" transform="rotate(-90 90.3 211.8)">VDD33</text>
<text x="104.5" y="212.3" transform="rotate(-90 104.5 212.3)">CRFILT</text>
<text x="113.4" y="212.9" transform="rotate(-90 113.4 212.9)">PLLFILT</text>
<text x="33.4" y="216.2" transform="rotate(-90 33.4 216.2)">USBDP_DN1</text>
<text x="37" y="216.5" transform="rotate(-90 37 216.5)">USBDM_DN1</text>
<text x="45.8" y="216.2" transform="rotate(-90 45.8 216.2)">USBDP_DN2</text>
<text x="49.4" y="216.5" transform="rotate(-90 49.4 216.5)">USBDM_DN2</text>
<text x="77.9" y="221.1" transform="rotate(-90 77.9 221.1)">VDDCRREF/VDD33</text>
<text x="92.1" y="221.7" transform="rotate(-90 92.1 221.7)">VDDPLLREF/VDD33</text>
<text x="63.6" y="224" transform="rotate(-90 63.6 224)">SUSP_IND/NON_REM0</text>
<text x="24.5" y="229.8" transform="rotate(-90 24.5 229.8)">VBUS_DET</text>
<text x="38.7" y="229.8" transform="rotate(-90 38.7 229.8)">OCS1</text>
<text x="49.4" y="229.8" transform="rotate(-90 49.4 229.8)">OCS2</text>
<text x="69" y="229.8" transform="rotate(-90 69 229.8)">RESET</text>
<text x="74.3" y="229.8" transform="rotate(-90 74.3 229.8)">TEST</text>
<text x="85" y="229.8" transform="rotate(-90 85 229.8)">XTALIN/CLKIN</text>
<text x="101" y="229.8" transform="rotate(-90 101 229.8)">XTALOUT</text>
<text x="106.3" y="229.8" transform="rotate(-90 106.3 229.8)">HS_IND</text>
<text x="113.4" y="229.8" transform="rotate(-90 113.4 229.8)">VSS</text>
<text x="117" y="229.8" transform="rotate(-90 117 229.8)">VSS(FLAG)</text>
</g>
<g font-size="1.3">
<text x="28.2" y="6.2" transform="rotate(-90 28.2 6.2)">D</text>
<text x="70.4" y="6.2" transform="rotate(-90 70.4 6.2)">C</text>
<text x="112.7" y="6.2" transform="rotate(-90 112.7 6.2)">B</text>
<text x="154.9" y="6.2" transform="rotate(-90 154.9 6.2)">A</text>
<text x="5.5" y="33.4" transform="rotate(-90 5.5 33.4)">1</text>
<text x="176.2" y="33.4" transform="rotate(-90 176.2 33.4)">1</text>
<text x="5.5" y="86.7" transform="rotate(-90 5.5 86.7)">2</text>
<text x="176.2" y="86.7" transform="rotate(-90 176.2 86.7)">2</text>
<text x="5.5" y="140" transform="rotate(-90 5.5 140)">3</text>
<text x="176.2" y="140" transform="rotate(-90 176.2 140)">3</text>
<text x="5.5" y="193.4" transform="rotate(-90 5.5 193.4)">4</text>
<text x="176.2" y="193.4" transform="rotate(-90 176.2 193.4)">4</text>
<text x="5.5" y="246.7" transform="rotate(-90 5.5 246.7)">5</text>
<text x="176.2" y="246.7" transform="rotate(-90 176.2 246.7)">5</text>
<text x="28.2" y="274.7" transform="rotate(-90 28.2 274.7)">D</text>
<text x="70.4" y="274.7" transform="rotate(-90 70.4 274.7)">C</text>
<text x="112.7" y="274.7" transform="rotate(-90 112.7 274.7)">B</text>
<text x="154.9" y="274.7" transform="rotate(-90 154.9 274.7)">A</text>
</g>
</svg>
